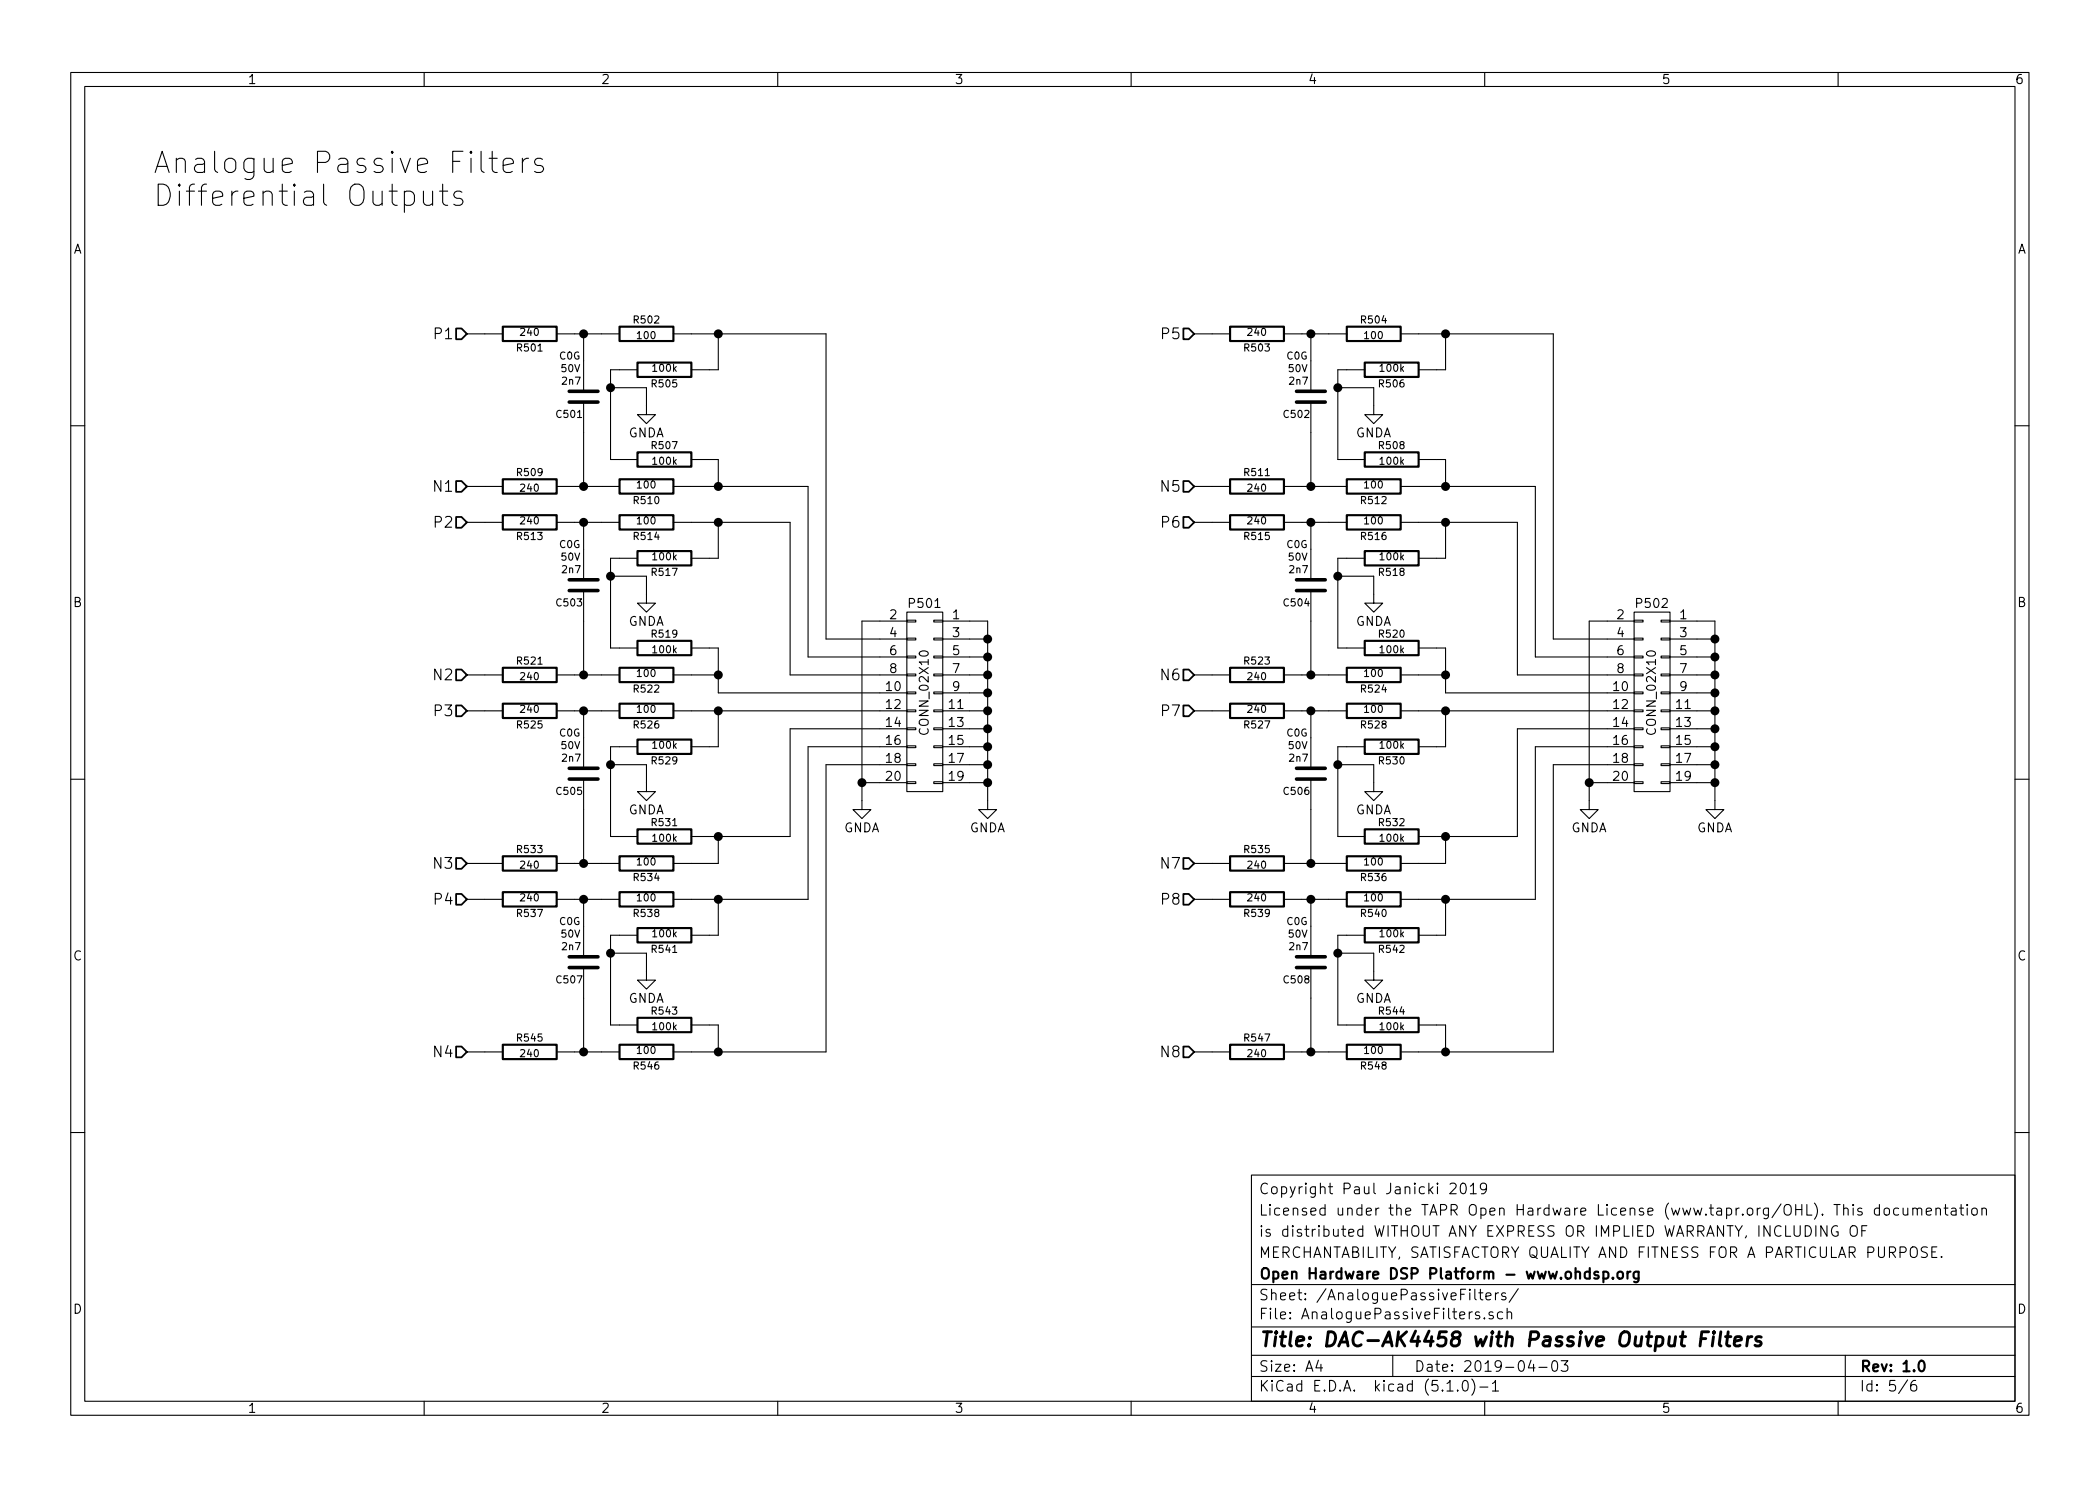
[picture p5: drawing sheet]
<svg xmlns="http://www.w3.org/2000/svg" width="297mm" height="210mm" viewBox="0 0 297 210" stroke-linecap="round" stroke-linejoin="round" font-family="sans-serif">
<g fill="none" stroke="#000" stroke-width=".15">
<path d="M10 10.3h277v189.9h-277zM12 12.2h273v186.1h-273zM60 10.3v1.9M110 10.3v1.9M160 10.3v1.9M210 10.3v1.9M260 10.3v1.9M59.9 27v1.6l.1 .3a.81 .81 0 0 0 1.2-.1M61.2 27v2.1M62.2 27h1.1M62.6 26.1v2.5l.2 .3 .2 .2h.3M65.3 27.2l-.3-.2h-.4l-.3 .2-.1 .3 .1 .4 .3 .2h.4l.3 .1 .2 .3-.2 .4-.3 .2h-.5l-.3-.2"/>
<path d="M69.2 22.4h1.1M69.6 21.4v2.6l.1 .3 .3 .1h.3M71.2 23.4l1.4-.3v-.3l-.1-.3-.3-.1h-.6l-.3 .1-.1 .3v1.2l.1 .3 .3 .1h.6l.3-.1M73.9 22.4v2M74.8 22.4a.77 .77 0 0 0-.9 .6M76.7 22.5l-.2-.1h-.5l-.3 .1-.1 .3 .1 .5 .3 .1h.5l.2 .1 .2 .3-.2 .5-.2 .1h-.6l-.3-.1M66 47.2h5.1M78.7 47.2h8.9M82.5 47.2v8.2M82.5 56.9v11.9M86.4 54.9h5v3.8h1.3l-1.3 1.2-1.2-1.2h1.2M90.2 52.3h-3.8v12.7h3.8"/>
<path d="M95.2 47.2h21.6v43.2h11.5M101.6 47.2v5.1h-3.8M168.9 47.2h5.1M181.6 47.2h8.9M185.4 47.2v8.2M185.4 56.9v11.9M189.2 54.9h5.1v3.8h1.3l-1.3 1.2-1.3-1.2h1.3M193 52.3h-3.8v12.7h3.8M198.1 47.2h21.6v43.2h11.4M204.5 47.2v5.1h-3.8M10 60.2h2M66 68.8h5.1"/>
<path d="M66 73.9h5.1M78.7 68.8h8.9M78.7 73.9h8.9M82.5 73.9v8.1M90.2 79h-3.8v12.7h3.8M95.2 68.8h19.1v24.2h14M95.2 73.9h16.6v21.6h16.5M97.8 65h3.8v3.8M101.6 73.9v5.1h-3.8M168.9 68.8h5.1M168.9 73.9h5.1M181.6 68.8h8.9"/>
<path d="M181.6 73.9h8.9M185.4 73.9v8.1M193 79h-3.8v12.7h3.8M198.1 68.8h19.1v24.2h13.9M198.1 73.9h16.5v21.6h16.5M200.7 65h3.8v3.8M204.5 73.9v5.1h-3.8M285 60.2h2M66 95.5h5.1M78.7 95.5h8.9M82.5 83.6v11.9M86.4 81.5h5v3.8h1.3l-1.3 1.3-1.2-1.3h1.2"/>
<path d="M95.2 95.5h6.4M97.8 91.7h3.8v6.3h26.7M128.3 86.6h5v25.4h-5zM128.3 97.9h1.2v.3h-1.2zM128.3 95.4h1.2v.2h-1.2zM128.3 92.8h1.2v.3h-1.2zM128.3 90.3h1.2v.2h-1.2zM128.3 87.8h1.2v.2h-1.2zM128.3 87.9h-6.4v26.6h1.3l-1.3 1.3-1.3-1.3h1.3M132.1 97.9h1.2v.3h-1.2zM132.1 95.4h1.2v.2h-1.2zM132.1 92.8h1.2v.3h-1.2z"/>
<path d="M132.1 90.3h1.2v.2h-1.2zM132.1 87.8h1.2v.2h-1.2zM133.3 87.9h6.4v26.6h1.3l-1.3 1.3-1.3-1.3h1.3M133.3 95.5h6.4M133.3 98h6.4M133.3 93h6.4M133.3 90.4h6.4M168.9 95.5h5.1M181.6 95.5h8.9M185.4 83.6v11.9M189.2 81.5h5.1v3.8h1.3l-1.3 1.3-1.3-1.3h1.3M198.1 95.5h6.4"/>
<path d="M200.7 91.7h3.8v6.3h26.6M231.1 86.6h5.1v25.4h-5.1zM231.1 97.9h1.3v.3h-1.3zM231.1 95.4h1.3v.2h-1.3zM231.1 92.8h1.3v.3h-1.3zM231.1 90.3h1.3v.2h-1.3zM231.1 87.8h1.3v.2h-1.3zM231.1 87.9h-6.3v26.6h1.3l-1.3 1.3-1.3-1.3h1.3M234.9 97.9h1.3v.3h-1.3zM234.9 95.4h1.3v.2h-1.3zM234.9 92.8h1.3v.3h-1.3zM234.9 90.3h1.3v.2h-1.3z"/>
<path d="M234.9 87.8h1.3v.2h-1.3zM236.2 87.9h6.4v26.6h1.2l-1.2 1.3-1.3-1.3h1.3M236.2 95.5h6.4M236.2 98h6.4M236.2 93h6.4M236.2 90.4h6.4M10 110.3h2M66 100.6h5.1M78.7 100.6h8.9M82.5 100.6v8.1M82.5 110.2v12M86.4 108.2h5v3.8h1.3l-1.3 1.3-1.2-1.3h1.2"/>
<path d="M90.2 105.7h-3.8v12.7h3.8M95.2 100.6h33.1M101.6 100.6v5.1h-3.8M101.6 118.4v3.8h-6.4M121.9 110.7h6.4M128.3 110.6h1.2v.3h-1.2zM128.3 108.1h1.2v.2h-1.2zM128.3 105.5h1.2v.3h-1.2zM128.3 103h1.2v.2h-1.2zM128.3 100.5h1.2v.2h-1.2zM128.3 108.2h-11.5v40.6h-21.6M128.3 105.7h-14v21.5h-19.1"/>
<path d="M128.3 103.1h-16.5v15.3h-14M132.1 110.6h1.2v.3h-1.2zM132.1 108.1h1.2v.2h-1.2zM132.1 105.5h1.2v.3h-1.2zM132.1 103h1.2v.2h-1.2zM132.1 100.5h1.2v.2h-1.2zM133.3 100.6h6.4M133.3 108.2h6.4M133.3 105.7h6.4M133.3 103.1h6.4M133.3 110.7h6.4M168.9 100.6h5.1"/>
<path d="M181.6 100.6h8.9M185.4 100.6v8.1M185.4 110.2v12M189.2 108.2h5.1v3.8h1.3l-1.3 1.3-1.3-1.3h1.3M193 105.7h-3.8v12.7h3.8M198.1 100.6h33M204.5 118.4v3.8h-6.4M204.5 100.6v5.1h-3.8M224.8 110.7h6.3M231.1 110.6h1.3v.3h-1.3zM231.1 108.1h1.3v.2h-1.3zM231.1 105.5h1.3v.3h-1.3z"/>
<path d="M231.1 103h1.3v.2h-1.3zM231.1 100.5h1.3v.2h-1.3zM231.1 108.2h-11.4v40.6h-21.6M231.1 105.7h-13.9v21.5h-19.1M231.1 103.1h-16.5v15.3h-13.9M234.9 110.6h1.3v.3h-1.3zM234.9 108.1h1.3v.2h-1.3zM234.9 105.5h1.3v.3h-1.3zM234.9 103h1.3v.2h-1.3zM234.9 100.5h1.3v.2h-1.3zM236.2 100.6h6.4M236.2 108.2h6.4"/>
<path d="M236.2 105.7h6.4M236.2 103.1h6.4M236.2 110.7h6.4M285 110.3h2M66 122.2h5.1M66 127.2h5.1M78.7 122.2h8.9M78.7 127.2h8.9M82.5 127.2v8.2M82.5 136.9v11.9M86.4 134.9h5v3.8h1.3l-1.3 1.2-1.2-1.2h1.2M90.2 132.3h-3.8v12.7h3.8"/>
<path d="M101.6 127.2v5.1h-3.8M168.9 122.2h5.1M168.9 127.2h5.1M181.6 122.2h8.9M181.6 127.2h8.9M185.4 127.2v8.2M185.4 136.9v11.9M189.2 134.9h5.1v3.8h1.3l-1.3 1.2-1.3-1.2h1.3M193 132.3h-3.8v12.7h3.8M204.5 127.2v5.1h-3.8M66 148.8h5.1M78.7 148.8h8.9"/>
<path d="M97.8 145h3.8v3.8M168.9 148.8h5.1M181.6 148.8h8.9M200.7 145h3.8v3.8M10 160.2h2M177 166.3h108v32h-108zM205.1 167.6l.2-.2 .5 .1a.37 .37 0 0 1 .1 .5l-.8 .9h.9M206.7 167.6a.35 .35 0 0 1 .3-.2 .35 .35 0 0 1 .3 .3 .78 .78 0 0 1-.4 1.2l-.1-.1a1.2 1.2 0 0 1-.1-1.2zM208 167.8l.4-.4v1.5M208 168.9h.8M210.3 168l-.3 .3h-.3l-.2-.1-.1-.5 .3-.3a.47 .47 0 0 1 .6 .3 1.01 1.01 0 0 1-.5 1.2h-.3M258.4 173.4v1.5l-.8-1.5v1.5"/>
<path d="M259.9 173.5a.73 .73 0 0 0-.9 .5 .73 .73 0 0 0 .6 .9l.4-.1v-.5h-.3M261.8 173.7l.3-.3a.53 .53 0 0 1 .6 .5v.5a.51 .51 0 0 1-.8 .4 1.05 1.05 0 0 1-.1-1.1zM263.3 174.1h.6M264.1 173.4h-.8v1.5M265.8 171l-.4-.1-.3 .3 .1 .6 .2 .1h.4M265.8 170.4v1.5M266.5 171.1a.41 .41 0 0 1 .8 .1v.4a.39 .39 0 0 1-.4 .3 .39 .39 0 0 1-.4-.3zM268.6 171a.48 .48 0 0 0-.7 .1l-.1 .1 .1 .6a.48 .48 0 0 0 .7 .1M269.2 170.9v.8a.39 .39 0 0 0 .6 .1M269.8 170.9v1M270.6 171.1a.38 .38 0 0 1 .6 0v.8M270.6 170.9v1"/>
<path d="M271.2 171.1l.2-.2 .4 .1v.9M272.5 171.4l.7-.1-.1-.3-.4-.1-.2 .2v.8h.2h.4M272.6 176.5l-.2-.1-.5 .1a.35 .35 0 0 0-.1 .4 .35 .35 0 0 0 .3 .2l.4 .2a.35 .35 0 0 1 .1 .3 .35 .35 0 0 1-.3 .3l-.5-.1M273.3 177.1h.5M273.8 171.1a.38 .38 0 0 1 .7 0v.8M273.8 170.9v1M274 176.4h-.7v1.5h.7M274.6 177.8h.1l-.1 .1-.1-.1h.1v.1M275 170.9h.5M275.2 170.4v1.3l.1 .2h.2M276 171l.2-.1 .4 .1 .1 .9M276.7 171.3l-.5 .1-.2 .2v.3h.2h.5"/>
<path d="M277.2 170.9h.5M277.4 170.4v1.3l.1 .2h.2M278.3 170.4l-.1 .1 .1 .1v-.1v-.1v.2M278.3 170.9v1M279 171.1a.41 .41 0 0 1 .7 .1v.4a.41 .41 0 0 1-.4 .3 .41 .41 0 0 1-.4-.3zM280.3 171.1a.38 .38 0 0 1 .7 0v.8M280.3 170.9v1M285 160.2h2M60 198.3v1.9M110 198.3v1.9M160 198.3v1.9M177 194.8h108"/>
<path d="M177 191.8h108M177 187.8h108M177 181.8h108M186.5 192.5l-.4 1h1M186.8 193v1M197 191.8v3M204.7 196.8h.8M206.2 196.7v.1l-.1-.1h.1v.1M207 195.4a.37 .37 0 0 1 .6 .2l.1 .3a.72 .72 0 0 1-.4 .9l-.3-.1a1.26 1.26 0 0 1 0-1.3zM208.2 195.1a1.71 1.71 0 0 1 0 2.3M208.6 182.4v1.3l.2 .2M209.2 182.9h.6"/>
<path d="M209.2 185.7l-.3-.1-.2 .3a.48 .48 0 0 0 .5 .3l.1 .1-.1 .2-.1 .1-.4-.1M209.3 196.3h1.2M209.4 182.4v1.3l.2 .2h.2M210 186.5v.1l-.1-.1h.1v.1M210 198.3v1.9M210.2 183.4l.7-.1-.1-.3-.4-.1-.2 .2 .1 .7 .1 .1 .4-.1M211.1 195.8l.3-.3 .1-.2v1.5M211.1 196.8h.9M211.2 185.7l-.4-.1-.1 .1-.1 .2a.48 .48 0 0 0 .6 .3l.1 .1-.1 .2-.2 .1-.4-.1M211.5 182.9v1M212 182.9l-.3 .1-.2 .2M212.5 185.7a.48 .48 0 0 0-.7 .2v.4a.48 .48 0 0 0 .7 .2"/>
<path d="M213 183l-.4-.1-.2 .3a.48 .48 0 0 0 .6 .3v.1v.2l-.2 .1-.4-.1M213.2 185.7a.38 .38 0 0 1 .6 .1v.8M213.2 185.1v1.5M214.8 182.3l-1.3 2M216.6 192.5l-.4 1h.9M216.9 193v1M217.7 193.5h1.1M219.6 192.7a.37 .37 0 0 1 .4-.2 .37 .37 0 0 1 .3 .3v.3a.72 .72 0 0 1-.3 .9l-.4-.1a1.41 1.41 0 0 1 0-1.2zM220.8 192.5h1l-.5 .6a.39 .39 0 0 1 .5 .3v.3l-.2 .2-.5 .1-.3-.1M260 198.3v1.9M261 191.8v6.5M269.8 195.2l-1.2 2"/>
<path d="M271 195.3a.62 .62 0 0 0-.7 .7v.5a.48 .48 0 0 0 .7 .2l.1-.2-.1-.5a.48 .48 0 0 0-.7 .2"/>
</g>
<g fill="none" stroke="#000" stroke-width=".3">
<path d="M71.1 46.2h7.6v2.1h-7.6zM87.6 46.2h7.6v2.1h-7.6zM90.2 51.3h7.6v2h-7.6zM174 46.2h7.6v2.1h-7.6zM190.5 46.2h7.6v2.1h-7.6zM193 51.3h7.7v2h-7.7zM71.1 67.8h7.6v2h-7.6zM71.1 72.9h7.6v2h-7.6zM87.6 67.8h7.6v2h-7.6zM87.6 72.9h7.6v2h-7.6zM90.2 64h7.6v2h-7.6zM90.2 78h7.6v2h-7.6z"/>
<path d="M174 67.8h7.6v2h-7.6zM174 72.9h7.6v2h-7.6zM190.5 67.8h7.6v2h-7.6zM190.5 72.9h7.6v2h-7.6zM193 64h7.7v2h-7.7zM193 78h7.7v2h-7.7zM71.1 94.5h7.6v2h-7.6zM71.1 99.6h7.6v2h-7.6zM87.6 94.5h7.6v2h-7.6zM87.6 99.6h7.6v2h-7.6zM90.2 90.7h7.6v2h-7.6zM174 94.5h7.6v2h-7.6z"/>
<path d="M174 99.6h7.6v2h-7.6zM190.5 94.5h7.6v2h-7.6zM190.5 99.6h7.6v2h-7.6zM193 90.7h7.7v2h-7.7zM90.2 104.6h7.6v2.1h-7.6zM90.2 117.3h7.6v2.1h-7.6zM193 104.6h7.7v2.1h-7.7zM193 117.3h7.7v2.1h-7.7zM71.1 121.2h7.6v2h-7.6zM71.1 126.2h7.6v2.1h-7.6zM87.6 121.2h7.6v2h-7.6zM87.6 126.2h7.6v2.1h-7.6z"/>
<path d="M90.2 131.3h7.6v2h-7.6zM174 121.2h7.6v2h-7.6zM174 126.2h7.6v2.1h-7.6zM190.5 121.2h7.6v2h-7.6zM190.5 126.2h7.6v2.1h-7.6zM193 131.3h7.7v2h-7.7zM71.1 147.8h7.6v2.1h-7.6zM87.6 147.8h7.6v2.1h-7.6zM90.2 144h7.6v2h-7.6zM174 147.8h7.6v2.1h-7.6zM190.5 147.8h7.6v2.1h-7.6zM193 144h7.7v2h-7.7z"/>
<path d="M226.8 179.9v1.5M230.2 179.9v1M230.6 179.9l-.2 .1-.2 .2M231.8 179.9v1.2a.39 .39 0 0 1-.7 .3M226.1 180l-.4-.1-.2 .3a.48 .48 0 0 0 .6 .3v.1v.2l-.2 .1-.4-.1M226.8 180a.5 .5 0 0 1 .6 .1l.1 .5a.47 .47 0 0 1-.6 .3l-.1-.1M228.1 180.8h.1l-.1 .1v-.1v.1M228.9 180.1a.41 .41 0 0 1 .7 .1v.4a.41 .41 0 0 1-.4 .3 .41 .41 0 0 1-.4-.3zM231.8 180l-.5-.1-.2 .3v.6l.2 .1 .5-.1M271.5 192.7a.35 .35 0 0 1 .4-.2 .35 .35 0 0 1 .3 .3 .77 .77 0 0 1-.5 1.2 .9 .9 0 0 1-.2-1.3z"/>
</g>
<path d="M240.6 189.4h.7M241.7 188.4h-1l-.2 2M242.4 189.1l-.2 1.3M242.4 188.4l-.1 .1 .1 .1 .1-.1-.1-.1v.2M243.4 188.4l-.2 1.8 .2 .2M244.1 189.1h.7M244.4 188.4l-.2 1.8 .1 .1 .4 .1M245.3 189.8l1-.2v-.4l-.2-.1-.6 .1-.2 1 .2 .2 .6-.1M247.2 189.1l-.1 1.3M247.8 189.1a.54 .54 0 0 0-.6 .4M249.1 189.2a.49 .49 0 0 0-.8 .3l.3 .3 .4 .1 .1 .2-.1 .2-.2 .1-.6-.1" fill="none" stroke="#000" stroke-width=".41"/>
<g fill="none" stroke="#000" stroke-width=".25">
<path d="M64.5 46.5h.8l.7 .7-.7 .8h-.8zM167.4 46.5h.7l.8 .7-.8 .8h-.7zM64.5 68.1h.8l.7 .7-.7 .8h-.8zM64.5 73.1h.8l.7 .8-.7 .8h-.8zM167.4 68.1h.7l.8 .7-.8 .8h-.7zM167.4 73.1h.7l.8 .8-.8 .8h-.7zM64.5 94.7h.8l.7 .8-.7 .8h-.8zM64.5 99.8h.8l.7 .8-.7 .7h-.8zM167.4 94.7h.7l.8 .8-.8 .8h-.7zM167.4 99.8h.7l.8 .8-.8 .7h-.7zM64.5 121.4h.8l.7 .8-.7 .7h-.8zM64.5 126.5h.8l.7 .7-.7 .8h-.8z"/>
<path d="M167.4 121.4h.7l.8 .8-.8 .7h-.7zM167.4 126.5h.7l.8 .7-.8 .8h-.7zM64.5 148.1h.8l.7 .7-.7 .8h-.8zM167.4 148.1h.7l.8 .7-.8 .8h-.7z"/>
</g>
<g fill="#000" stroke="#000" stroke-width=".25">
<circle cx="82.6" cy="47.2" r=".51"/>
<circle cx="86.4" cy="54.9" r=".51"/>
<circle cx="101.6" cy="47.2" r=".51"/>
<circle cx="185.4" cy="47.2" r=".51"/>
<circle cx="189.2" cy="54.9" r=".51"/>
<circle cx="204.5" cy="47.2" r=".51"/>
<circle cx="82.6" cy="73.9" r=".51"/>
<circle cx="82.6" cy="68.8" r=".51"/>
<circle cx="101.6" cy="68.8" r=".51"/>
<circle cx="101.6" cy="73.9" r=".51"/>
<circle cx="185.4" cy="73.9" r=".51"/>
<circle cx="185.4" cy="68.8" r=".51"/>
<circle cx="204.5" cy="73.9" r=".51"/>
<circle cx="204.5" cy="68.8" r=".51"/>
<circle cx="82.6" cy="95.5" r=".51"/>
<circle cx="86.4" cy="81.5" r=".51"/>
<circle cx="101.6" cy="95.5" r=".51"/>
<circle cx="139.7" cy="93" r=".51"/>
<circle cx="139.7" cy="98" r=".51"/>
<circle cx="139.7" cy="90.4" r=".51"/>
<circle cx="139.7" cy="95.5" r=".51"/>
<circle cx="185.4" cy="95.5" r=".51"/>
<circle cx="189.2" cy="81.5" r=".51"/>
<circle cx="204.5" cy="95.5" r=".51"/>
<circle cx="242.6" cy="93" r=".51"/>
<circle cx="242.6" cy="98" r=".51"/>
<circle cx="242.6" cy="90.4" r=".51"/>
<circle cx="242.6" cy="95.5" r=".51"/>
<circle cx="82.6" cy="100.6" r=".51"/>
<circle cx="86.4" cy="108.2" r=".51"/>
<circle cx="101.6" cy="100.6" r=".51"/>
<circle cx="101.6" cy="118.4" r=".51"/>
<circle cx="121.9" cy="110.7" r=".51"/>
<circle cx="139.7" cy="100.6" r=".51"/>
<circle cx="139.7" cy="108.2" r=".51"/>
<circle cx="139.7" cy="105.7" r=".51"/>
<circle cx="139.7" cy="110.7" r=".51"/>
<circle cx="139.7" cy="103.1" r=".51"/>
<circle cx="185.4" cy="100.6" r=".51"/>
<circle cx="189.2" cy="108.2" r=".51"/>
<circle cx="204.5" cy="118.4" r=".51"/>
<circle cx="204.5" cy="100.6" r=".51"/>
<circle cx="224.8" cy="110.7" r=".51"/>
<circle cx="242.6" cy="105.7" r=".51"/>
<circle cx="242.6" cy="108.2" r=".51"/>
<circle cx="242.6" cy="100.6" r=".51"/>
<circle cx="242.6" cy="110.7" r=".51"/>
<circle cx="242.6" cy="103.1" r=".51"/>
<circle cx="82.6" cy="122.2" r=".51"/>
<circle cx="82.6" cy="127.2" r=".51"/>
<circle cx="86.4" cy="134.9" r=".51"/>
<circle cx="101.6" cy="127.2" r=".51"/>
<circle cx="185.4" cy="122.2" r=".51"/>
<circle cx="185.4" cy="127.2" r=".51"/>
<circle cx="189.2" cy="134.9" r=".51"/>
<circle cx="204.5" cy="127.2" r=".51"/>
<circle cx="82.6" cy="148.8" r=".51"/>
<circle cx="101.6" cy="148.8" r=".51"/>
<circle cx="185.4" cy="148.8" r=".51"/>
<circle cx="204.5" cy="148.8" r=".51"/>
</g>
<g fill="none" stroke="#000" stroke-width=".51">
<path d="M80.5 55.4h4.1M80.5 56.9h4.1M183.4 55.4h4.1M183.4 56.9h4.1M80.5 82h4.1M80.5 83.6h4.1M183.4 82h4.1M183.4 83.6h4.1M80.5 108.7h4.1M80.5 110.2h4.1M183.4 108.7h4.1M183.4 110.2h4.1"/>
<path d="M80.5 135.4h4.1M80.5 136.9h4.1M183.4 135.4h4.1M183.4 136.9h4.1"/>
</g>
<g font-size="4.2">
<text x="21.6" y="24.6">Analogue Passive Filters</text>
<text x="21.6" y="29.2">Differential Outputs</text>
</g>
<text font-size="2.8" x="178" y="190.5">Title: DAC-AK4458 with Passive Output Filters</text>
<g font-size="2.1">
<text x="61.7" y="48">P1</text>
<text x="164.5" y="48">P5</text>
<text x="61.5" y="69.6">N1</text>
<text x="164.4" y="69.6">N5</text>
<text x="61.7" y="74.7">P2</text>
<text x="164.5" y="74.7">P6</text>
<text x="61.5" y="96.3">N2</text>
<text x="61.7" y="101.3">P3</text>
<text x="164.4" y="96.3">N6</text>
<text x="164.5" y="101.3">P7</text>
<text x="61.5" y="122.9">N3</text>
<text x="164.4" y="122.9">N7</text>
<text x="61.7" y="128">P4</text>
<text x="164.5" y="128">P8</text>
<text x="61.5" y="149.6">N4</text>
<text x="164.4" y="149.6">N8</text>
<text x="178" y="172">Licensed under the TAPR Open Hardware License (www.tapr.org/OHL). This documentation</text>
<text x="178" y="169">Copyright Paul Janicki 2019</text>
<text x="178" y="178">MERCHANTABILITY, SATISFACTORY QUALITY AND FITNESS FOR A PARTICULAR PURPOSE.</text>
<text x="178" y="175">is distributed WITHOUT ANY EXPRESS OR IMPLIED WARRANTY, INCLUDING OF</text>
<text x="178" y="184">Sheet: /AnaloguePassiveFilters/</text>
<text x="178" y="181">Open Hardware DSP Platform - www.ohdsp.org</text>
<text x="178" y="186.7">File: AnaloguePassiveFilters.sch</text>
<text x="178" y="196.9">KiCad E.D.A. kicad (5.1.0)-1</text>
<text x="178" y="194.1">Size: A4</text>
<text x="200" y="194.1">Date: 2019-04-03</text>
<text x="263" y="194.1">Rev: 1.0</text>
<text x="263" y="196.9">Id: 5/6</text>
</g>
<g font-size="1.8">
<text x="35" y="11.9">1</text>
<text x="85" y="11.9">2</text>
<text x="135" y="11.9">3</text>
<text x="185" y="11.9">4</text>
<text x="235" y="11.9">5</text>
<text x="285" y="11.9">6</text>
<text x="10.4" y="35.9">A</text>
<text x="285.4" y="35.9">A</text>
<text x="88.8" y="61.9">GNDA</text>
<text x="191.7" y="61.9">GNDA</text>
<text x="10.4" y="85.9">B</text>
<text x="88.8" y="88.6">GNDA</text>
<text x="125.9" y="87.6">2</text>
<text x="128.7" y="86">P501</text>
<text x="134.8" y="87.6">1</text>
<text x="191.7" y="88.6">GNDA</text>
<text x="228.8" y="87.6">2</text>
<text x="231.6" y="86">P502</text>
<text x="237.6" y="87.6">1</text>
<text x="285.4" y="85.9">B</text>
<text x="125.9" y="90.2">4</text>
<text x="125.9" y="92.7">6</text>
<text x="125.9" y="95.2">8</text>
<text x="134.8" y="90.2">3</text>
<text x="134.8" y="92.7">5</text>
<text x="134.8" y="95.2">7</text>
<text x="228.8" y="90.2">4</text>
<text x="228.8" y="92.7">6</text>
<text x="228.8" y="95.2">8</text>
<text x="237.6" y="90.2">3</text>
<text x="237.6" y="92.7">5</text>
<text x="237.6" y="95.2">7</text>
<text x="125.4" y="97.8">10</text>
<text x="125.4" y="100.3">12</text>
<text x="134.3" y="100.3">11</text>
<text x="134.8" y="97.8">9</text>
<text x="228.3" y="97.8">10</text>
<text x="228.3" y="100.3">12</text>
<text x="237.2" y="100.3">11</text>
<text x="237.6" y="97.8">9</text>
<text x="125.4" y="102.9">14</text>
<text x="125.4" y="105.4">16</text>
<text x="125.4" y="107.9">18</text>
<text x="131.4" y="103.7" transform="rotate(-90 131.4 103.7)">CONN_02X10</text>
<text x="134.3" y="102.9">13</text>
<text x="134.3" y="105.4">15</text>
<text x="134.3" y="107.9">17</text>
<text x="228.3" y="102.9">14</text>
<text x="228.3" y="105.4">16</text>
<text x="228.3" y="107.9">18</text>
<text x="234.2" y="103.7" transform="rotate(-90 234.2 103.7)">CONN_02X10</text>
<text x="237.2" y="102.9">13</text>
<text x="237.2" y="105.4">15</text>
<text x="237.2" y="107.9">17</text>
<text x="125.4" y="110.5">20</text>
<text x="134.3" y="110.5">19</text>
<text x="228.3" y="110.5">20</text>
<text x="237.2" y="110.5">19</text>
<text x="88.8" y="115.2">GNDA</text>
<text x="119.3" y="117.8">GNDA</text>
<text x="137.1" y="117.8">GNDA</text>
<text x="191.7" y="115.2">GNDA</text>
<text x="222.2" y="117.8">GNDA</text>
<text x="240" y="117.8">GNDA</text>
<text x="10.4" y="135.9">C</text>
<text x="285.4" y="135.9">C</text>
<text x="88.8" y="141.9">GNDA</text>
<text x="191.7" y="141.9">GNDA</text>
<text x="10.4" y="185.9">D</text>
<text x="285.4" y="185.9">D</text>
<text x="35" y="199.9">1</text>
<text x="85" y="199.9">2</text>
<text x="135" y="199.9">3</text>
<text x="185" y="199.9">4</text>
<text x="235" y="199.9">5</text>
<text x="285" y="199.9">6</text>
</g>
<g font-size="1.4">
<text x="73.7" y="47.5">240</text>
<text x="89.8" y="45.8">R502</text>
<text x="90.2" y="48">100</text>
<text x="176.6" y="47.5">240</text>
<text x="192.6" y="45.8">R504</text>
<text x="193.1" y="48">100</text>
<text x="73.3" y="49.7">R501</text>
<text x="79.1" y="50.9">C0G</text>
<text x="79.5" y="52.6">50V</text>
<text x="92.4" y="52.6">100k</text>
<text x="176.1" y="49.7">R503</text>
<text x="182" y="50.9">C0G</text>
<text x="182.3" y="52.6">50V</text>
<text x="195.3" y="52.6">100k</text>
<text x="78.8" y="59.1">C501</text>
<text x="79.6" y="54.4">2n7</text>
<text x="92.3" y="54.8">R505</text>
<text x="181.7" y="59.1">C502</text>
<text x="182.4" y="54.4">2n7</text>
<text x="195.2" y="54.8">R506</text>
<text x="92.3" y="63.5">R507</text>
<text x="92.4" y="65.8">100k</text>
<text x="195.2" y="63.5">R508</text>
<text x="195.3" y="65.8">100k</text>
<text x="73.3" y="67.4">R509</text>
<text x="73.7" y="69.6">240</text>
<text x="89.8" y="71.3">R510</text>
<text x="90.2" y="69.1">100</text>
<text x="176.1" y="67.4">R511</text>
<text x="176.6" y="69.6">240</text>
<text x="192.6" y="71.3">R512</text>
<text x="193.1" y="69.1">100</text>
<text x="73.3" y="76.4">R513</text>
<text x="73.7" y="74.2">240</text>
<text x="79.1" y="77.5">C0G</text>
<text x="89.8" y="76.4">R514</text>
<text x="90.2" y="74.2">100</text>
<text x="176.1" y="76.4">R515</text>
<text x="176.6" y="74.2">240</text>
<text x="182" y="77.5">C0G</text>
<text x="192.6" y="76.4">R516</text>
<text x="193.1" y="74.2">100</text>
<text x="79.5" y="79.3">50V</text>
<text x="79.6" y="81.1">2n7</text>
<text x="92.3" y="81.5">R517</text>
<text x="92.4" y="79.3">100k</text>
<text x="182.3" y="79.3">50V</text>
<text x="182.4" y="81.1">2n7</text>
<text x="195.2" y="81.5">R518</text>
<text x="195.3" y="79.3">100k</text>
<text x="78.8" y="85.8">C503</text>
<text x="181.7" y="85.8">C504</text>
<text x="73.3" y="94">R521</text>
<text x="90.2" y="95.8">100</text>
<text x="92.3" y="90.2">R519</text>
<text x="92.4" y="92.4">100k</text>
<text x="176.1" y="94">R523</text>
<text x="193.1" y="95.8">100</text>
<text x="195.2" y="90.2">R520</text>
<text x="195.3" y="92.4">100k</text>
<text x="73.7" y="96.2">240</text>
<text x="73.7" y="100.9">240</text>
<text x="89.8" y="98">R522</text>
<text x="90.2" y="100.9">100</text>
<text x="176.6" y="96.2">240</text>
<text x="176.6" y="100.9">240</text>
<text x="192.6" y="98">R524</text>
<text x="193.1" y="100.9">100</text>
<text x="73.3" y="103.1">R525</text>
<text x="79.1" y="104.2">C0G</text>
<text x="79.5" y="106">50V</text>
<text x="79.6" y="107.8">2n7</text>
<text x="89.8" y="103.1">R526</text>
<text x="92.4" y="105.9">100k</text>
<text x="176.1" y="103.1">R527</text>
<text x="182" y="104.2">C0G</text>
<text x="182.3" y="106">50V</text>
<text x="182.4" y="107.8">2n7</text>
<text x="192.6" y="103.1">R528</text>
<text x="195.3" y="105.9">100k</text>
<text x="78.8" y="112.5">C505</text>
<text x="92.3" y="108.1">R529</text>
<text x="181.7" y="112.5">C506</text>
<text x="195.2" y="108.1">R530</text>
<text x="92.3" y="116.9">R531</text>
<text x="92.4" y="119.1">100k</text>
<text x="195.2" y="116.9">R532</text>
<text x="195.3" y="119.1">100k</text>
<text x="73.3" y="120.7">R533</text>
<text x="73.7" y="122.9">240</text>
<text x="89.8" y="124.7">R534</text>
<text x="90.2" y="122.4">100</text>
<text x="176.1" y="120.7">R535</text>
<text x="176.6" y="122.9">240</text>
<text x="192.6" y="124.7">R536</text>
<text x="193.1" y="122.4">100</text>
<text x="73.3" y="129.7">R537</text>
<text x="73.7" y="127.5">240</text>
<text x="79.1" y="130.9">C0G</text>
<text x="89.8" y="129.7">R538</text>
<text x="90.2" y="127.5">100</text>
<text x="176.1" y="129.7">R539</text>
<text x="176.6" y="127.5">240</text>
<text x="182" y="130.9">C0G</text>
<text x="192.6" y="129.7">R540</text>
<text x="193.1" y="127.5">100</text>
<text x="79.5" y="132.7">50V</text>
<text x="79.6" y="134.4">2n7</text>
<text x="92.3" y="134.8">R541</text>
<text x="92.4" y="132.6">100k</text>
<text x="182.3" y="132.7">50V</text>
<text x="182.4" y="134.4">2n7</text>
<text x="195.2" y="134.8">R542</text>
<text x="195.3" y="132.6">100k</text>
<text x="78.8" y="139.1">C507</text>
<text x="92.3" y="143.6">R543</text>
<text x="181.7" y="139.1">C508</text>
<text x="195.2" y="143.6">R544</text>
<text x="73.3" y="147.4">R545</text>
<text x="73.7" y="149.6">240</text>
<text x="90.2" y="149.1">100</text>
<text x="92.4" y="145.8">100k</text>
<text x="176.1" y="147.4">R547</text>
<text x="176.6" y="149.6">240</text>
<text x="193.1" y="149.1">100</text>
<text x="195.3" y="145.8">100k</text>
<text x="89.8" y="151.3">R546</text>
<text x="192.6" y="151.3">R548</text>
</g>
</svg>
